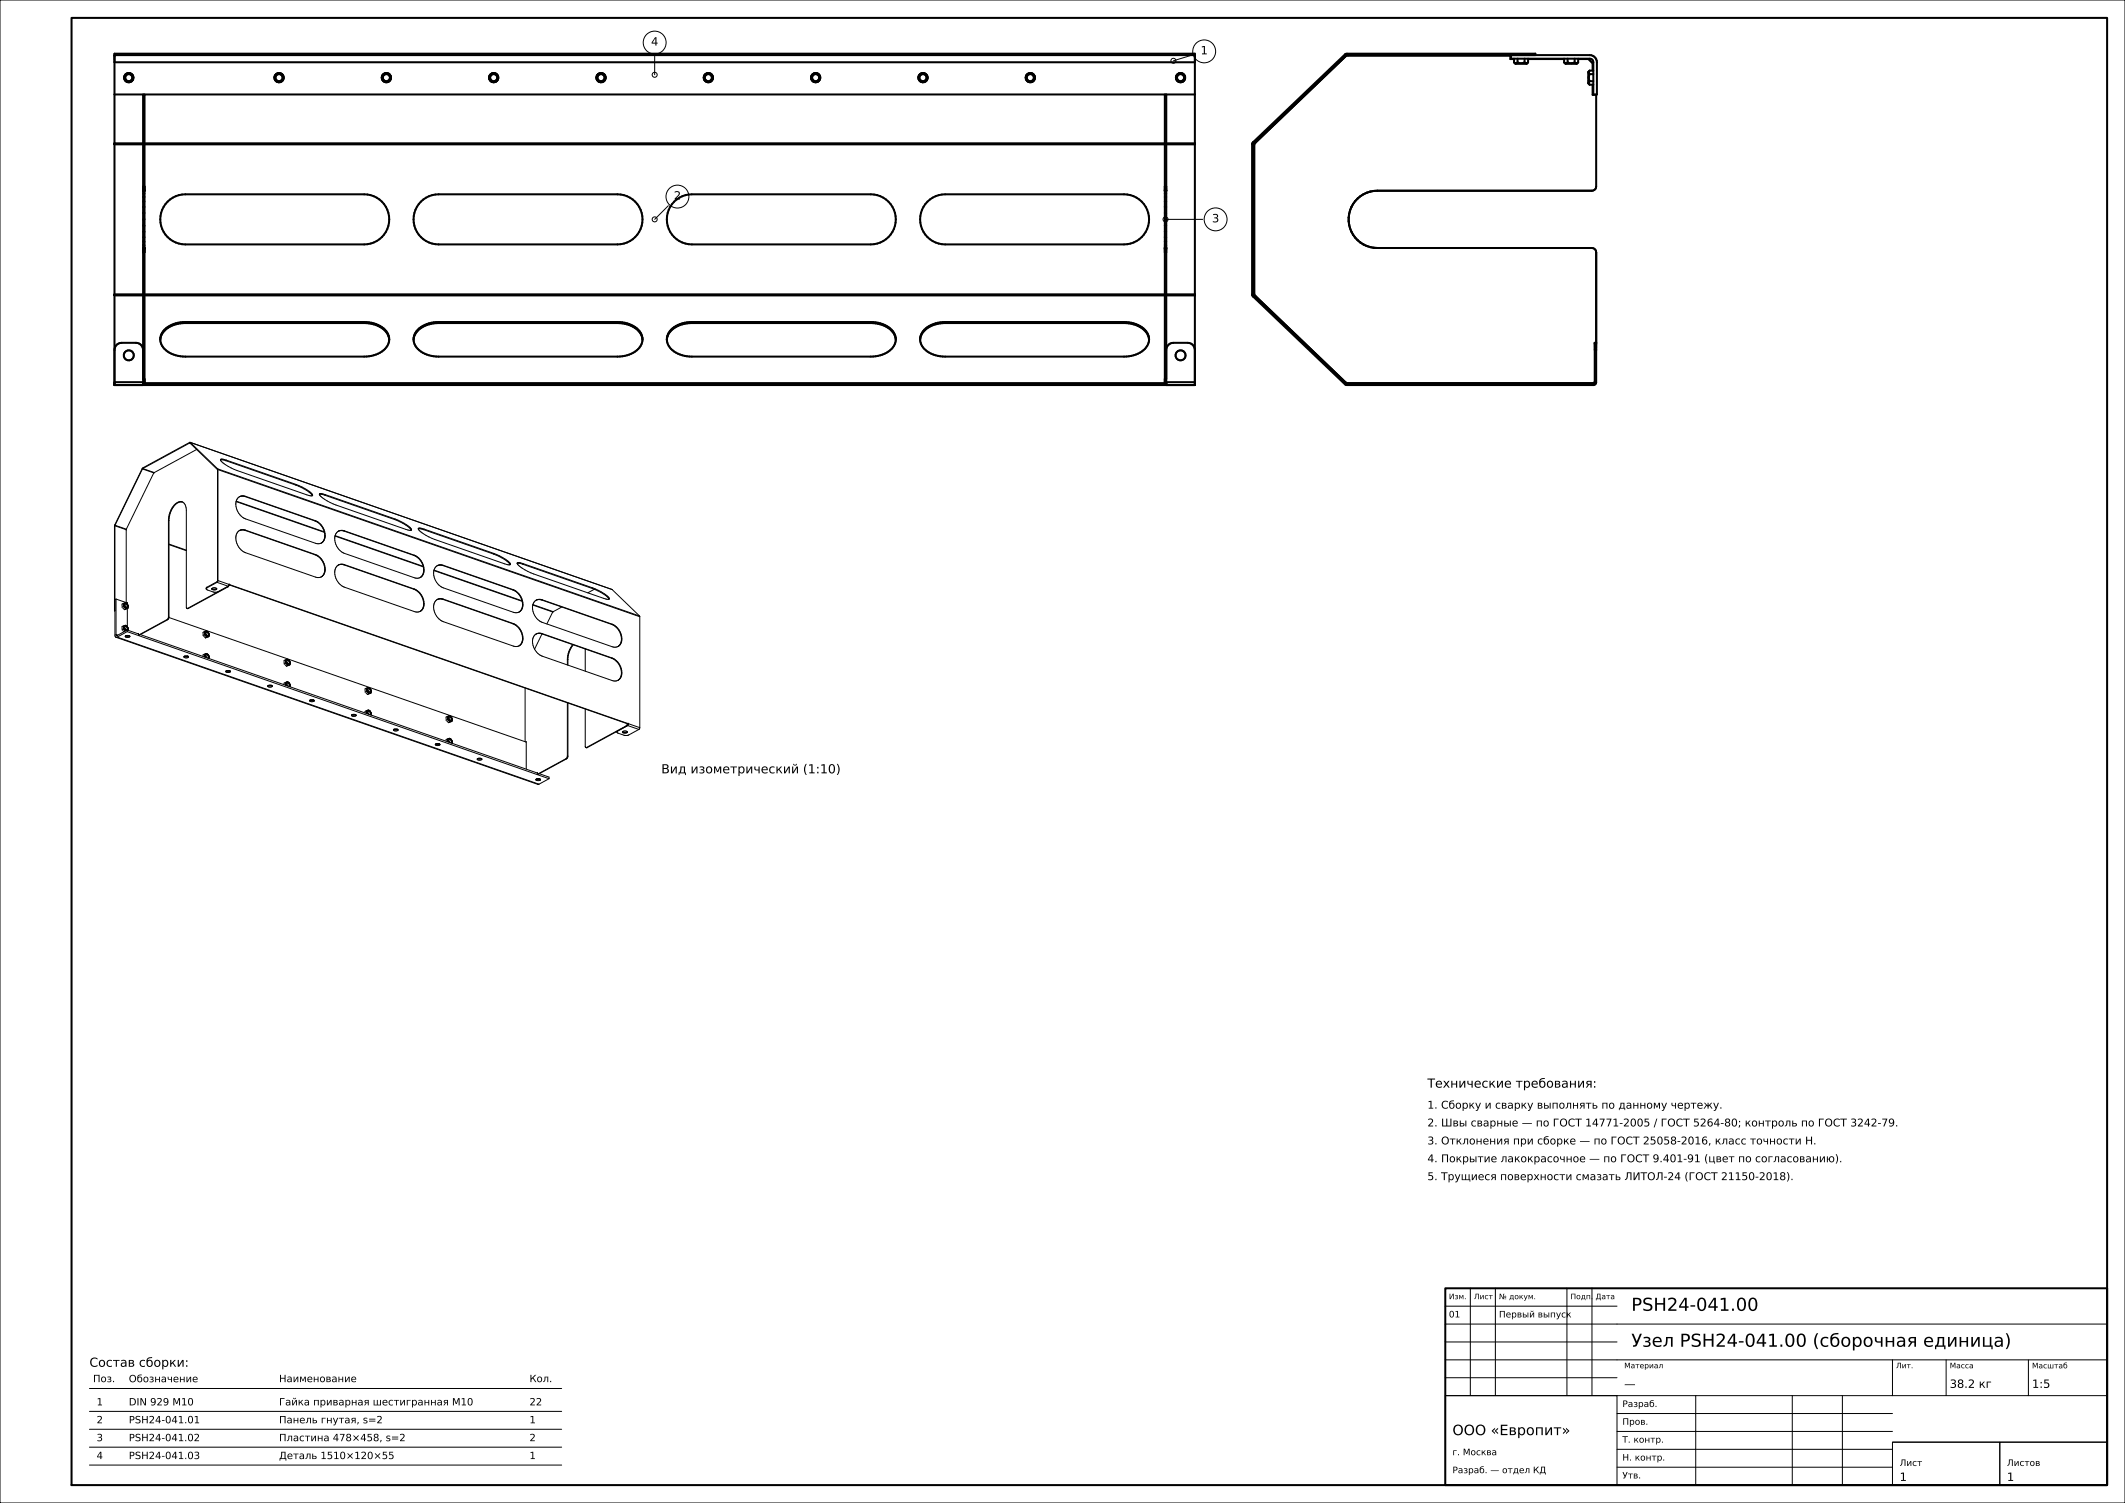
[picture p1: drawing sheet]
<svg xmlns="http://www.w3.org/2000/svg" width="594mm" height="420mm" viewBox="0 0 594 420" stroke-linecap="round" stroke-linejoin="round" font-family="sans-serif">
<g fill="none" stroke="#000" stroke-width=".28">
<path d="M0 0h594v420h-594zM183 15.5v5.4M333.2 15.4l-5.2 1.6M186.8 57.5l-3.8 3.8M325.8 61.3h10.4M39.7 131l-7.6 15.7M39.7 131h.1M39.8 131l-7.6 15.8M39.8 131l3.2 1.2M39.9 130.9l-.1 .1M39.9 130.9l3.2 1.2M53 123.8h.1"/>
<path d="M53 123.8l-13.1 7.1M53.1 123.6l-13.4 7.4M53.1 123.6h.1M53.1 123.8l7.7 7.4M53.1 123.6l118 41.1M53.2 123.6l7.7 7.4M53.2 123.6l-.1 .2M55 125.6l-12 6.6-7.6 15.5-.1 20.7M60.8 131.2v31.1l-.1 .3-2.8 1.5M60.9 131v.2M60.9 131l117.9 41.1M60.9 131l-.1 .2"/>
<path d="M60.9 131.2v31M60.9 131.2l117.9 41.1M61.6 128.5l1.6 .2M61.6 128.5l.4-.2 1.2 .3M61.6 128.5l.1 .1a9.6 9.6 0 0 0 4.6 2.9l19.5 6.8 1.5 .2M63.2 128.7l19.5 6.8M63.2 128.6l19.6 6.8M63.2 128.6v.1M67 138.8l-.6 .5-.4 .7M68.5 138.8l-.8-.2-.8 .2M68.5 138.8l19.6 6.8M68.7 138.7l-.9-.1-.8 .2"/>
<path d="M68.7 138.7l19.5 6.8M68.7 138.7l-.2 .1M82.7 135.5a8.2 8.2 0 0 1 4.6 3M82.8 135.4a8.5 8.5 0 0 1 4.6 2.9l-.1 .2M82.8 135.4l-.1 .1M89.3 138.1l1.5 .3M89.3 138.1l.3-.2 1.3 .3M89.3 138.1v.2a9.6 9.6 0 0 0 4.6 2.8l19.5 6.8 1.6 .3M90.8 138.4l19.5 6.8M90.9 138.2l19.5 6.8M90.9 138.2l-.1 .2M32.1 146.7l-.1 24"/>
<path d="M32.1 146.7l.1 .1M32.1 146.9v30.6l.3 .6M32.1 146.9l3.2 1.1M32.2 146.8l-.1 .1M32.2 146.8l3.1 1.1M47.1 145.4a5.3 5.3 0 0 1 3.2-5.2 1.71 1.71 0 0 1 1.8 2v27.5l.2 .3M47.1 145.4v27M47.1 145.4h.1M47.2 145.4v27M47.2 152.2l4.9 1.7M47.2 152l4.9 1.7M51 140.3a2.94 2.94 0 0 0-3 2.2l-.6 1.5-.2 1.4"/>
<path d="M66 140.2l24.7 8.6M66 140l24.6 8.6M66 140a4.5 4.5 0 0 0 2.7 5l19.5 6.8a2.12 2.12 0 0 0 2.2-.5 2.12 2.12 0 0 0 .5-2.2 4.5 4.5 0 0 0-2.7-3.6M68.5 148.2l19.6 6.8M68.5 148.2l-.8-.1-.8 .2M68.7 148.2l19.5 6.8M68.7 148.2a2.12 2.12 0 0 0-2.3 .5 2.12 2.12 0 0 0-.4 2.2 4.5 4.5 0 0 0 2.7 3.6l19.5 6.8a2.12 2.12 0 0 0 2.2-.6 2.12 2.12 0 0 0 .5-2.2 4.5 4.5 0 0 0-2.7-3.5M68.7 148.2h-.2M88.1 145.6a3.9 3.9 0 0 1 1.8 6.1l-.1 .1M88.1 155a3.9 3.9 0 0 1 1.8 6.1l-.1 .1M88.2 145.5l-.1 .1M88.2 155h-.1"/>
<path d="M93.6 149.8l24.7 8.6M93.7 149.7l24.6 8.6M93.7 149.7a4.5 4.5 0 0 0 2.6 4.9l19.5 6.8a2.12 2.12 0 0 0 2.3-.5 2.12 2.12 0 0 0 .4-2.2 4.5 4.5 0 0 0-2.7-3.6M96.2 157.9l-.9-.2-.7 .2M96.2 157.9l19.5 6.8M96.2 148.4l19.5 6.8M96.2 148.4l-.9-.1-.7 .2M96.3 157.8a2.12 2.12 0 0 0-2.2 .5 2.12 2.12 0 0 0-.5 2.2 4.5 4.5 0 0 0 2.7 3.6l19.5 6.8a2.12 2.12 0 0 0 2.3-.5 2.12 2.12 0 0 0 .4-2.3 4.5 4.5 0 0 0-2.7-3.5M96.3 157.8l19.5 6.8M96.3 148.3l19.5 6.8M96.3 148.3a1.9 1.9 0 0 0-2.6 1.4M96.3 157.8l-.1 .1"/>
<path d="M96.3 148.3l-.1 .1M110.3 145.2a8.2 8.2 0 0 1 4.6 3M110.4 145a8.5 8.5 0 0 1 4.6 3v.2M110.4 145l-.1 .2M115.7 155.2a3.9 3.9 0 0 1 1.9 6.1l-.2 .1M115.8 155.1l-.1 .1M116.9 147.8l1.5 .2M116.9 147.8l.1 .1a9.6 9.6 0 0 0 4.5 2.9l19.6 6.8 1.5 .2a1.23 1.23 0 0 0-1-1.3l-3.6-1.9M116.9 147.8l.3-.2 1.3 .2M118.4 148l19.6 6.8M118.5 147.8l19.5 6.8M118.5 147.8l-.1 .2"/>
<path d="M121.3 159.4l24.7 8.6M121.3 159.3l24.6 8.6M121.3 159.3a4.5 4.5 0 0 0 2.6 5l19.6 6.8a2.12 2.12 0 0 0 2.2-.5 2.12 2.12 0 0 0 .5-2.3 4.5 4.5 0 0 0-2.7-3.5M123.8 158l19.5 6.8M123.8 158l-.8-.1-.8 .2M123.9 158a1.9 1.9 0 0 0-2.6 1.3M123.9 158l19.6 6.8M123.9 158h-.1M138 154.8a8.2 8.2 0 0 1 4.6 3M138 154.6v.2M144.6 157.4l1.5 .3M144.6 157.4v.2a9.6 9.6 0 0 0 4.6 2.8l19.5 6.8 1.5 .2"/>
<path d="M144.6 157.4l.3-.2 1.3 .3M146.1 157.7l19.5 6.8M146.2 157.5l19.5 6.8M146.2 157.5l-.1 .2M32 170.7h.1M32.1 170.6l-.1 .1M32.4 178.1l117.9 41.1 .4-.1M32.4 167.4l-.3 .2M32.4 167.4v9.9M32.4 167.4l3.2 1.1M32.4 177.3l.5 .2M32.7 178l-.3 .1"/>
<path d="M32.7 178l118 41.1M34.3 169.9l.5 .5M34.3 176.2l.4 .3M34.4 168.6l.7-.2 .4 .3M34.4 169.5l.7 .7M34.4 168.6v.9M34.4 168.6l-.3 .2v.7M34.4 174.9l-.3 .2v.7M34.4 169.5l-.3 .2M34.4 174.9l.7-.2 .5 .5M34.4 175.8l.6 .5M34.4 174.9v.9"/>
<path d="M34.4 175.8l-.3 .2M34.8 169.1l.3 .5M34.8 175.4l.3 .5M34.9 168.9a.44 .44 0 0 1 .6-.1 .44 .44 0 0 1 .1 .6 .44 .44 0 0 1-.6 .2zM34.9 175.2a.44 .44 0 0 1 .6-.1 .44 .44 0 0 1 .1 .6 .44 .44 0 0 1-.6 .2zM35 168.8h-.1M35 175.1h-.1M35.1 177.7a.68 .68 0 0 0 .5 .5 .68 .68 0 0 0 .7-.3M35.1 170.2l-.3 .2M35.1 177.7h.1M35.2 177.7h1M35.2 177.6h.9"/>
<path d="M35.2 177.6l-.1 .1M35.2 177.6h.8M35.3 170.2l-.5 .2M35.5 168.5l.1-.1v.4M35.5 170l-.4 .2M35.5 168.7l.1 .2M35.6 176.1v.4M35.6 176.1l-2.9 1.5-.3-.3M35.6 176.5l-2.9 1.5M35.6 176.5l117.9 41.1M35.6 176.1l3.1 1.1M35.6 170.1v5"/>
<path d="M35.6 168.9h.1M35.6 168.9a.62 .62 0 0 0-.9-.3 .62 .62 0 0 0 .1 1l.7 .4M35.6 168.9l.2 .2M35.6 175.2a.61 .61 0 0 0-.9-.3 .61 .61 0 0 0 .1 1l.4 .4M35.6 175.2l.2 .2M35.8 169.1v.4M35.8 175.4v.4M35.8 170h-.3M35.8 170l-.4 .2M35.8 169.1h.1M35.8 175.4h.1M35.8 175.4v.3"/>
<path d="M35.8 169.5l-.3 .5M35.8 175.7v.4zM35.8 169.5v.5M36.1 177.6h-.1M36.1 177.6l.2 .3M36.3 177.9h.1M38.6 177.1l.1-.1v.5M39.2 177.3l111 38.7M46.7 173.1l-8 4.4M46.7 173.1l.2 .1M46.9 173.2l-8.2 4.3M47.1 172.4l-.4 .7"/>
<path d="M47.1 172.4h.1M47.2 172.6l99.9 34.8M47.2 172.4l-.3 .8M52.3 170l.3 .1M52.5 170h-.2M52.5 170l.1 .1M56.9 177.8l.5 .5M57.1 176.5l.6-.2 .6 .5M57.1 177.4l.6 .7M57.1 176.5v.9M57.1 176.5l-.3 .2v.7M57.1 177.4l-.4 .2"/>
<path d="M57.5 177l.2 .5M57.5 176.8a.44 .44 0 0 1 .6-.1 .44 .44 0 0 1 .1 .6 .44 .44 0 0 1-.5 .2zM57.6 176.7h.1M57.6 164.5l.3 .3 1.8 .7 1.3-.1M57.7 178.1l-.3 .2M57.9 164.1l-.3 .4M57.9 164.3l-.3 .2M57.9 164.1v.2M57.9 178.1l-.5 .2M58.3 176.8h.1M58.3 176.8a.62 .62 0 0 0-1-.3 .62 .62 0 0 0 .1 1 .54 .54 0 0 0 .6 .4 .54 .54 0 0 0 .5-.5M58.3 176.8l.1 .2"/>
<path d="M58.4 177l.1 .4M58.4 177.9l-.7 .2M58.4 177.9l-.4 .2M58.4 177h.1M58.5 177.4l-.1 .5M59.2 164.5a1.15 1.15 0 0 0 1.4 0M59.2 164.5l.1-.1a.7 .7 0 0 1 1.2 .3l-.1 .1a.75 .75 0 0 1-1.2-.3zM60.7 162.7l-2.8 1.6M60.7 162.7l3.1 1.1M60.9 162.2l3.1 1.1M60.9 162.2l-.2 .5M63.5 164h.2"/>
<path d="M63.7 164l-11.1 6.1M63.8 163.8l-11.3 6.2M64 163.5l-.3 .5M64 163.3l111.4 39M64 163.3l-.2 .5M64.2 163.4l111.4 38.8-.1 .3M64.2 163.3v.1M64.2 163.3h-.2M64.2 163.3l-.1 .1h.1M115.7 164.7a3.9 3.9 0 0 1 1.9 6l-.2 .2M115.8 164.6l-.1 .1M123.8 167.5l19.5 6.8"/>
<path d="M123.8 167.5l-.8-.1-.8 .1M123.9 167.4l19.6 6.8M123.9 167.4a2.12 2.12 0 0 0-2.2 .5 2.12 2.12 0 0 0-.5 2.3 4.5 4.5 0 0 0 2.7 3.5l19.6 6.8a2.12 2.12 0 0 0 2.2-.5 2.12 2.12 0 0 0 .5-2.2 4.5 4.5 0 0 0-2.7-3.6M123.9 167.4l-.1 .1M143.3 174.3a3.9 3.9 0 0 1 1.9 6.1l-.1 .1M143.3 164.8a4.3 4.3 0 0 1 2.6 3M143.5 174.2l-.2 .1M143.5 164.8h-.2M145.9 167.8l.1 2-.4 .7-.5 .5M148.9 169.1l5.6 1.9M149 168.9l5.6 2M149 168.9a4.5 4.5 0 0 0 2.6 5l19.5 6.8 .9 .2 .8-.3"/>
<path d="M151.5 177.1l-.9-.1-.8 .2M151.5 177.1l19.5 6.8M151.5 167.7l19.5 6.8M151.5 167.7l-.9-.2-.8 .2M151.5 177.1l-2.1 4.3M151.6 177.1l19.5 6.8M151.6 177.1a2.12 2.12 0 0 0-2.3 .5 2.12 2.12 0 0 0-.4 2.2 4.5 4.5 0 0 0 2.7 3.6l19.5 6.8a2.12 2.12 0 0 0 2.2-.5 2.12 2.12 0 0 0 .5-2.3 4.5 4.5 0 0 0-2.7-3.5M151.6 167.6l19.5 6.8M151.6 167.6a1.9 1.9 0 0 0-2.6 1.3M151.6 167.6l-.1 .1M151.6 177.1h-.1M154.7 170.9l-1.8 3.5"/>
<path d="M157 169.6l-2.3 1.3M165.6 164.5a8.2 8.2 0 0 1 4.6 2.9M165.7 164.3a8.5 8.5 0 0 1 4.6 3l-.1 .1M165.7 164.3l-.1 .2M166.1 164.7l-1.8 1M171 174.5a3.9 3.9 0 0 1 1.9 6.1l-.2 .1M171 164.7h.1M171.1 164.7h.1M171.1 164.7l7.7 7.4M171.1 174.4a3.9 3.9 0 0 1 1.8 6.1l-.1 .1M171.1 174.4l-.1 .1M178.8 172.1v.2"/>
<path d="M178.8 172.3v31M51.6 183.4l.2 .1M51.6 183.4l-.1 .1a.73 .73 0 0 0 1.2 .1M51.6 183.4h.9M51.6 183.3l.2 .1M52.5 183.3l-.7 .1M52.5 183.4l.2 .2M52.6 183.4l-.8 .1M52.7 183.6h.1M57.1 182.8l-.3 .2v.4M57.1 182.8v.8M57.5 183.3l.2 .5"/>
<path d="M57.5 183.3a.44 .44 0 0 1 .7-.1 .44 .44 0 0 1-.1 .7M57.5 183.3l.1 .5M57.5 182.7l.2-.1 .5 .3M57.5 182.7l-.4 .1M57.5 182.7l-.3 .4 .1 .5M57.5 182.7l.7 .2M58.1 183.9h.1M58.2 182.9l.1 .2M58.3 183.1l.1 .2M58.4 183.3l.1 .4M58.4 183.3h.1M58.4 183.3l.1 .3"/>
<path d="M58.5 183.6l-.1 .4zM63.2 187.5a.66 .66 0 0 0 .6 .4 .66 .66 0 0 0 .6-.4h-.1M63.2 187.5h1.1M63.3 187.5h1M63.4 187.4h.8M64.2 187.4h.1M75 191.5h1M75.1 191.5h.8M75.9 191.5a.64 .64 0 0 0-1 .3l.6 .2 .6-.2M75.9 191.5l.2 .2M76.1 191.7v.1M79.6 185.6l.5 .6"/>
<path d="M79.7 184.4l.7-.2 .5 .4M79.7 185.3l.7 .7M79.7 184.4v.9M79.7 184.4l-.3 .2v.7M79.7 190.7l-.3 .2v.4M79.7 185.3l-.3 .2M79.7 190.7l.7-.2 .4 .3M79.7 190.7l.1 .8M80.1 184.9l.3 .5M80.1 191.2l.3 .5M80.1 191.2l.2 .4M80.2 184.7a.44 .44 0 0 1 .6-.1 .44 .44 0 0 1 .1 .6 .44 .44 0 0 1-.6 .2z"/>
<path d="M80.2 190.9l-.1 .3M80.3 184.6h-.1M80.3 190.9a.53 .53 0 0 1 .5 .3 .53 .53 0 0 1-.1 .6M80.3 190.9h-.1M80.4 186l-.3 .2M80.6 186l-.5 .2M80.7 191.8h.1M80.8 190.8l.1 .2M80.8 190.8l-.7-.2-.2 .4 .1 .5M80.9 184.6v.1M80.9 184.7a.62 .62 0 0 0-1-.3 .62 .62 0 0 0 .2 1 .55 .55 0 0 0 .5 .4 .55 .55 0 0 0 .5-.4M80.9 184.7l.2 .2"/>
<path d="M80.9 191l.2 .2M81.1 184.9v.4M81.1 191.2v.4M81.1 185.8l-.7 .2M81.1 185.8l-.4 .2M81.1 184.9h.1M81.1 191.2h.1M81.1 191.2v.3M81.1 185.5v.3M81.1 191.5v.4zM81.1 185.3v.2M86.7 195.6h1"/>
<path d="M86.7 195.6l-.1 .1a.66 .66 0 0 0 .6 .4 .66 .66 0 0 0 .6-.4l-.1-.1M86.8 195.6h.8M98.3 199.8v.1M98.4 199.7l-.1 .1M98.4 199.7l.5 .1M98.5 199.7l.4 .1M99.3 199.7l-.4 .1M99.3 199.7h.1M99.4 199.7l.1 .1a.8 .8 0 0 1-1.2 .1M99.4 199.7h-1M99.4 199.7l-.5 .1M102.2 193.5l.5 .5"/>
<path d="M102.4 192.3l.6-.2 .6 .4M102.4 193.2l.6 .7M102.4 192.3v.9M102.4 192.3l-.3 .2v.6M102.4 198.6l-.3 .2v.4M102.4 193.2l-.4 .2M102.4 198.6v.8M102.8 192.8l.2 .5M102.8 199.1l.2 .5M102.8 199.1a.44 .44 0 0 1 .6-.1 .44 .44 0 0 1 0 .7M102.8 199.1l.1 .4M103 193.9l-.3 .1"/>
<path d="M103.2 193.9l-.5 .1M103.4 198.6l-.4-.2-.6 .2M103.4 198.6l.2 .2M103.4 199.7h-.1M103.4 198.6l-.3-.1-.4 .1-.1 .8M103.6 192.5h.1M103.6 198.8h.1M103.6 192.5a.62 .62 0 0 0-1-.2 .62 .62 0 0 0 .1 1 .55 .55 0 0 0 .5 .4 .55 .55 0 0 0 .6-.4M103.6 192.5l.1 .3M103.6 198.8l.1 .3M103.7 192.8l.1 .4M103.7 192.8h.1"/>
<path d="M103.7 193.7l-.7 .2M103.7 193.7l-.4 .2M103.7 199.1h.1M103.7 199.1l.1 .3M103.8 193.4l-.1 .3M103.8 199.4l-.1 .4zM103.8 193.2v.2M146.8 192.3v15M158.6 184.3v1.5M158.6 196.4v14.9M158.6 184.3h.2M158.8 184.3v1.6"/>
<path d="M158.8 196.5v14.8M160.1 180.1a6.7 6.7 0 0 0-1.5 4.2M160.2 180.2a6.7 6.7 0 0 0-1.4 4.1M163.6 181.4v6.2M163.6 198.1v10.4l.2 .4M171 183.9a3.9 3.9 0 0 1 1.9 6.1l-.2 .1M171.1 183.9h-.1M110.1 203.8h1M110.2 203.8l-.2 .1a.68 .68 0 0 0 .6 .5 .68 .68 0 0 0 .6-.3M110.2 203.8h.9M110.2 203.8h.8M111 203.8h.1"/>
<path d="M111.1 203.8l.2 .2M111.3 204l-.1 .1M121.7 208.1l.6 .2 .7-.2M121.7 208v.1M121.8 207.9h1.1M121.8 207.9l-.1 .1M121.8 207.9h1M121.9 207.8l.8 .1M122.7 207.8v.1M122.9 207.9l.1 .1M123 208v.1M124.9 201.4l.5 .5"/>
<path d="M125 200.2l.7-.2 .5 .4M125 201.1l.7 .7M125 200.2v.9M125 200.2l-.3 .2v.6M125 206.5l-.3 .2v.4M125 201.1l-.3 .2M125 206.5l.7-.2 .4 .3M125 206.5l.1 .7M125.4 200.7l.3 .5M125.4 207l.3 .5M125.4 207a.44 .44 0 0 1 .7-.1 .44 .44 0 0 1-.1 .7M125.4 207l.2 .4"/>
<path d="M125.7 201.8l-.3 .1M125.9 201.8l-.5 .1M126 201.3h.1M126 207.6h.1M126.1 206.6l.1 .1M126.1 206.6l-.4-.2-.4 .1-.1 .8M126.2 200.4h.1M126.2 206.7h.1M126.2 200.4a.62 .62 0 0 0-1-.2 .62 .62 0 0 0 .2 1 .55 .55 0 0 0 .5 .4 .55 .55 0 0 0 .5-.4M126.2 200.4l.1 .3M126.2 206.7l.1 .3M126.3 200.7l.1 .4"/>
<path d="M126.3 200.7h.1M126.3 201.6l-.6 .2M126.3 201.6l-.3 .2M126.3 207h.1M126.4 200.7v.4M126.4 207v.3M126.4 201.3l-.1 .3M126.4 207.4l-.1 .3M126.4 207.3v.4M126.4 201.1v.2M133.5 212h1M133.6 211.9l-.2 .1a.73 .73 0 0 0 1.3 .2"/>
<path d="M133.6 211.9h.9M133.6 211.9h.8M134.5 211.9h-.1M134.5 211.9l.2 .2M134.7 212.1v.1M147 207.3h.1v7.6M149.9 217.7l-.1 .1a.82 .82 0 0 0 1.3 .1M149.9 217.7h1.1M149.9 217.7l.5 .1M150 217.6l.4 .1M150.1 216l.1-.1v.5M150.8 216.2l2.7 1v.4"/>
<path d="M150.9 217.6l-.5 .1M150.9 217.7l-.5 .1M151 217.7l.1 .2M151.1 217.9h.1M153.5 217.6l-2.8 1.5M158.2 212l-8 4.4M158.2 212l.2 .1M158.4 212.1l-8.2 4.3M158.6 211.3l-.4 .7M158.6 211.3h.2M158.8 211.3l-.4 .8M163.8 208.9h.3"/>
<path d="M164 208.9h-.2M164 208.9h.1M172.4 204.4v.2M172.7 204.3l-.3 .3M174 204.5v.1M174 204.5a1.15 1.15 0 0 0 1.3 0M174 204.5l.7-.2 .6 .2M174 204.5h.1M175 202.8l-11 6.1M175.3 204.5l.1 .1a.96 .96 0 0 1-1.4 0M175.4 202.3l-.4 .5M175.5 202.6h.1"/>
<path d="M175.5 202.7l-11.4 6.2M175.5 202.7l3.1 1.1M175.5 202.4l-.2 .4h-.3M175.5 202.5v.1M175.6 202.2l-.1 .2M175.7 202.3l-.2 .4M175.7 202.2h-.1M175.7 202.2l-.3 .1M175.7 202.2v.1M175.7 202.3l3.1 1M178.6 203.8l-3.3 1.7-.9-.1-1.8-.6-.2-.2M178.8 203.3l-.2 .5"/>
<path d="M411 360v30M418 360v30M438 360v30M445 360v30M404 380h185M404 375h48M404 370h185M404 365h48M529 380v10M544 380v10M567 380v10M25 388h132"/>
<path d="M25 394.4h132M25 399.4h132M404 390h48v25h-48zM404 390h185M404 385h48M452 400h77M452 395h77M474 390v25M501 390v25M515 390v25M25 404.4h132M25 409.4h132"/>
<path d="M452 410h77M452 405h77M529 403h30v12h-30zM529 403h60M559 403h30v12h-30z"/>
<circle cx="183" cy="11.9" r="3.2"/>
<circle cx="328" cy="17" r=".7"/>
<circle cx="336.6" cy="14.4" r="3.2"/>
<circle cx="183" cy="20.9" r=".7"/>
<circle cx="189.4" cy="54.9" r="3.2"/>
<circle cx="183" cy="61.3" r=".7"/>
<circle cx="325.8" cy="61.3" r=".7"/>
<circle cx="339.8" cy="61.3" r="3.2"/>
<circle cx="103.1" cy="192.9" r=".46"/>
<circle cx="125.8" cy="200.9" r=".45"/>
</g>
<g fill="none" stroke="#000" stroke-width=".56">
<path d="M20 5h569v410h-569zM32 15h302v92.6h-302zM32 15.4h302M32 17.4h302M375.9 15.2l.6-.2h52.7v.4M375.9 15.2l-25.7 24.6M375.9 15.2l.3 .3M376.2 15.5l-25.7 24.6M422.4 15.4v1h22.3l.5 .4 .2 .6v9h1l-.1-9.4-.4-.8-1.1-.7h-68.6M423.2 16.5h-1v-1h-45.3l-.9 .3-25 24-.4 .6v41.8l.4 .6 25 24 .6 .3h68.4l.8-.3M423.2 17.4a.59 .59 0 0 0 1 0M423.2 17.4l.4 .4h3.2l.3-.4"/>
<path d="M423.2 16.4v1M424.2 17.4a1.96 1.96 0 0 0 2 0M424.2 16.4v1M426.2 17.4a.59 .59 0 0 0 .9 0M426.2 16.4v1M427.1 16.5h10.1M427.1 16.4v1M437.2 17.4l.4 .4h3.2l.3-.4M437.2 17.4a.59 .59 0 0 0 1 0M437.2 16.4v1M438.2 17.4a1.96 1.96 0 0 0 2 0M438.2 16.4v1"/>
<path d="M440.2 17.4a.59 .59 0 0 0 .9 0M440.2 16.4v1M441.1 16.5h2.9l1.2 1.2v2M441.1 16.4v1M444.4 19.7a.59 .59 0 0 0 0 1M444.4 19.7l-.4 .4v3.2l.4 .4M444.4 19.7h1M32 26.4h302M40 26.4v81.2M40 26.5h.4M40.4 26.4v80.7h-.4M106.8 21.3v.8"/>
<path d="M106.8 21.3a1.3 1.3 0 0 1 2-.7 1.3 1.3 0 0 1 0 2.2 1.3 1.3 0 0 1-2-.7M106.8 21.3a1.25 1.25 0 0 1 1.9-.6 1.25 1.25 0 0 1 0 2 1.25 1.25 0 0 1-1.9-.6M196.8 21.3v.8M196.8 21.3a1.3 1.3 0 0 1 2-.7 1.3 1.3 0 0 1 0 2.2 1.3 1.3 0 0 1-2-.7M196.8 21.3a1.25 1.25 0 0 1 1.9-.6 1.25 1.25 0 0 1 0 2 1.25 1.25 0 0 1-1.9-.6M256.9 21a1.3 1.3 0 0 0 0 1.4M256.9 21a1.3 1.3 0 0 1 2-.3 1.3 1.3 0 0 1 0 2 1.3 1.3 0 0 1-2-.3M257 21a1.25 1.25 0 0 1 1.8-.2 1.25 1.25 0 0 1 0 1.8 1.25 1.25 0 0 1-1.8-.2M257 21a1.25 1.25 0 0 0 0 1.4M325.6 26.4v80.7h.4M325.6 26.5h.4M326 26.4v81.2"/>
<path d="M350.2 39.8l-.2 .5v42l.2 .5M350.2 39.8l.3 .3M444.4 22.7h1M444.4 20.7h1M444.4 20.7a1.96 1.96 0 0 0 0 2M444.4 22.7a.59 .59 0 0 0 0 1M444.4 23.7h1M445.2 23.7v2.8h1v25.6a1.2 1.2 0 0 1-1.2 1.2h-60a8 8 0 0 0-8 8 8 8 0 0 0 8 8h60a1.2 1.2 0 0 1 1.2 1.2v36.3a.8 .8 0 0 1-.8 .8h-68.9l-.6-.2M32 40.1h8M32 40.3h8M40 53.3h.4M40 52.1h.4"/>
<path d="M40.4 40.1h285.2M40.4 40.3h285.2M46.9 56.4a7 7 0 0 1 4.9-2.1h50a7 7 0 0 1 7 7 7 7 0 0 1-7 7h-50a7 7 0 0 1-6.5-4.3 7 7 0 0 1 1.6-7.6zM117.7 56.4a7 7 0 0 1 4.9-2.1h50a7 7 0 0 1 7 7 7 7 0 0 1-7 7h-50a7 7 0 0 1-6.5-4.3 7 7 0 0 1 1.6-7.6zM188.5 56.4a7 7 0 0 1 4.9-2.1h50a7 7 0 0 1 7 7 7 7 0 0 1-7 7h-50a7 7 0 0 1-6.5-4.3 7 7 0 0 1 1.6-7.6zM259.3 56.4a7 7 0 0 1 4.9-2.1h50a7 7 0 0 1 7 7 7 7 0 0 1-7 7h-50a7 7 0 0 1-6.5-4.3 7 7 0 0 1 1.6-7.6zM325.6 53.3h.4M325.6 52.1h.4M326 40.1h8M326 40.3h8M350.5 40.1v42.4M40 69.3h.4"/>
<path d="M40 70.5h.4M325.6 69.3h.4M325.6 70.5h.4M32 97.8l.4-1.2 .7-.6 .9-.2 4.4 .1 1.2 .7 .4 1.2M32 82.3h8M32 82.5h8M40.4 82.3h285.2M40.4 82.5h285.2M51.8 90.3h50M51.8 90h50M51.8 90a6.9 6.9 0 0 0-6.9 3.9 4.5 4.5 0 0 0 3.6 5.2l1.9 .5 1.4 .1h50a6.9 6.9 0 0 0 6.9-3.9 4.5 4.5 0 0 0-3.6-5.2l-1.3-.4-2-.2M51.8 90.3a6.9 6.9 0 0 0-6.8 3.7l-.2 1"/>
<path d="M51.8 90v.3M101.8 90.3a6.9 6.9 0 0 1 6.8 3.7l.2 1M101.8 90v.3M122.6 90.3h50M122.6 90h50M122.6 90a6.9 6.9 0 0 0-6.9 3.9 4.5 4.5 0 0 0 3.6 5.2l1.9 .5 1.4 .1h50a6.9 6.9 0 0 0 6.9-3.9 4.5 4.5 0 0 0-3.6-5.2l-1.3-.4-2-.2M122.6 90.3a6.9 6.9 0 0 0-6.8 3.7l-.2 1M122.6 90v.3M172.6 90.3a6.9 6.9 0 0 1 6.8 3.7l.2 1M172.6 90v.3M193.4 90a6.9 6.9 0 0 0-6.9 3.9 4.5 4.5 0 0 0 3.6 5.2l1.9 .5 1.4 .1h50a6.9 6.9 0 0 0 6.9-3.9 4.5 4.5 0 0 0-3.6-5.2l-1.3-.4-2-.2M193.4 90.3h50"/>
<path d="M193.4 90h50M193.4 90.3a6.9 6.9 0 0 0-6.8 3.7l-.2 1M193.4 90v.3M243.4 90.3a6.9 6.9 0 0 1 6.8 3.7l.2 1M243.4 90v.3M264.2 90a6.9 6.9 0 0 0-6.9 3.9 4.5 4.5 0 0 0 3.6 5.2l1.9 .5 1.4 .1h50a6.9 6.9 0 0 0 6.9-3.9 4.5 4.5 0 0 0-3.6-5.2l-1.3-.4-2-.2M264.2 90.3h50M264.2 90h50M264.2 90.3a6.9 6.9 0 0 0-6.8 3.7l-.2 1M264.2 90v.3M314.2 90.3a6.9 6.9 0 0 1 6.8 3.7l.2 1M314.2 90v.3"/>
<path d="M326 97.8l.4-1.2 .7-.6 .9-.2 4.4 .1 1.2 .7 .4 1.2M326 82.3h8M326 82.5h8M350.2 82.8l25.7 24.6M350.5 82.5l25.7 24.6M350.5 82.5l-.3 .3M445.8 97.8h.4M446.2 95.8h-.4v11M32 106.8h8M40 107.2h286M40 105.9h.4M40.4 107.2v.4"/>
<path d="M40.4 107.1h285.2M325.6 107.2v.4M325.6 105.9h.4M326 106.8h8M376.2 107.1l-.3 .3M445.8 106.8l-.4 .4-69.2-.1M404 360h185v55h-185z"/>
<circle cx="36" cy="21.7" r="1.25"/>
<circle cx="36" cy="21.7" r="1"/>
<circle cx="36" cy="21.7" r="1.3"/>
<circle cx="78" cy="21.7" r="1"/>
<circle cx="78" cy="21.7" r="1.3"/>
<circle cx="78" cy="21.7" r="1.25"/>
<circle cx="108" cy="21.7" r="1"/>
<circle cx="138" cy="21.7" r="1.25"/>
<circle cx="138" cy="21.7" r="1"/>
<circle cx="138" cy="21.7" r="1.3"/>
<circle cx="168" cy="21.7" r="1.25"/>
<circle cx="168" cy="21.7" r="1"/>
<circle cx="168" cy="21.7" r="1.3"/>
<circle cx="198" cy="21.7" r="1"/>
<circle cx="228" cy="21.7" r="1.25"/>
<circle cx="228" cy="21.7" r="1"/>
<circle cx="228" cy="21.7" r="1.3"/>
<circle cx="258" cy="21.7" r="1"/>
<circle cx="288" cy="21.7" r="1"/>
<circle cx="288" cy="21.7" r="1.3"/>
<circle cx="288" cy="21.7" r="1.25"/>
<circle cx="330" cy="21.7" r="1.3"/>
<circle cx="330" cy="21.7" r="1.25"/>
<circle cx="330" cy="21.7" r="1"/>
<circle cx="36" cy="99.3" r="1.4"/>
<circle cx="330" cy="99.3" r="1.4"/>
</g>
<g font-size="5">
<text x="456" y="366.3">PSH24-041.00</text>
<text x="456" y="376.3">Узел PSH24-041.00 (сборочная единица)</text>
</g>
<text font-size="4" x="406" y="401">ООО «Европит»</text>
<g font-size="3.5">
<text x="184.8" y="216.1">Вид изометрический (1:10)</text>
<text x="399" y="303.9">Технические требования:</text>
<text x="25" y="381.9">Состав сборки:</text>
</g>
<g font-size="3.2">
<text x="182" y="12.7">4</text>
<text x="335.6" y="15.2">1</text>
<text x="188.3" y="55.8">2</text>
<text x="338.8" y="62.1">3</text>
<text x="454" y="387.8">—</text>
<text x="545" y="387.8">38.2 кг</text>
<text x="568" y="387.8">1:5</text>
<text x="531" y="413.8">1</text>
<text x="561" y="413.8">1</text>
</g>
<g font-size="3">
<text x="399" y="309.8">1. Сборку и сварку выполнять по данному чертежу.</text>
<text x="399" y="314.8">2. Швы сварные — по ГОСТ 14771-2005 / ГОСТ 5264-80; контроль по ГОСТ 3242-79.</text>
<text x="399" y="319.8">3. Отклонения при сборке — по ГОСТ 25058-2016, класс точности Н.</text>
<text x="399" y="324.8">4. Покрытие лакокрасочное — по ГОСТ 9.401-91 (цвет по согласованию).</text>
<text x="399" y="329.8">5. Трущиеся поверхности смазать ЛИТОЛ-24 (ГОСТ 21150-2018).</text>
</g>
<g font-size="2.8">
<text x="26" y="386.2">Поз.</text>
<text x="36" y="386.3">Обозначение</text>
<text x="78" y="386.2">Наименование</text>
<text x="148" y="386.2">Кол.</text>
<text x="27" y="392.7">1</text>
<text x="36" y="392.7">DIN 929 M10</text>
<text x="78" y="392.7">Гайка приварная шестигранная М10</text>
<text x="148" y="392.7">22</text>
<text x="27" y="397.7">2</text>
<text x="36" y="397.7">PSH24-041.01</text>
<text x="78" y="397.7">Панель гнутая, s=2</text>
<text x="148" y="397.7">1</text>
<text x="27" y="402.7">3</text>
<text x="27" y="407.7">4</text>
<text x="36" y="402.7">PSH24-041.02</text>
<text x="36" y="407.7">PSH24-041.03</text>
<text x="78" y="402.7">Пластина 478×458, s=2</text>
<text x="78" y="407.7">Деталь 1510×120×55</text>
<text x="148" y="402.7">2</text>
<text x="148" y="407.7">1</text>
</g>
<g font-size="2.5">
<text x="405" y="368.1">01</text>
<text x="419" y="368.1">Первый выпуск</text>
<text x="453.5" y="393.2">Разраб.</text>
<text x="453.5" y="398.1">Пров.</text>
<text x="406" y="406.6">г. Москва</text>
<text x="453.5" y="403.1">Т. контр.</text>
<text x="406" y="411.7">Разраб. — отдел КД</text>
<text x="453.5" y="408.1">Н. контр.</text>
<text x="453.5" y="413.1">Утв.</text>
<text x="531" y="409.6">Лист</text>
<text x="561" y="409.6">Листов</text>
</g>
<g font-size="2.1">
<text x="405" y="363">Изм.</text>
<text x="412" y="363">Лист</text>
<text x="419" y="363">№ докум.</text>
<text x="439" y="363">Подп.</text>
<text x="446" y="363">Дата</text>
<text x="454" y="382.3">Материал</text>
<text x="530" y="382.3">Лит.</text>
<text x="545" y="382.3">Масса</text>
<text x="568" y="382.4">Масштаб</text>
</g>
</svg>
